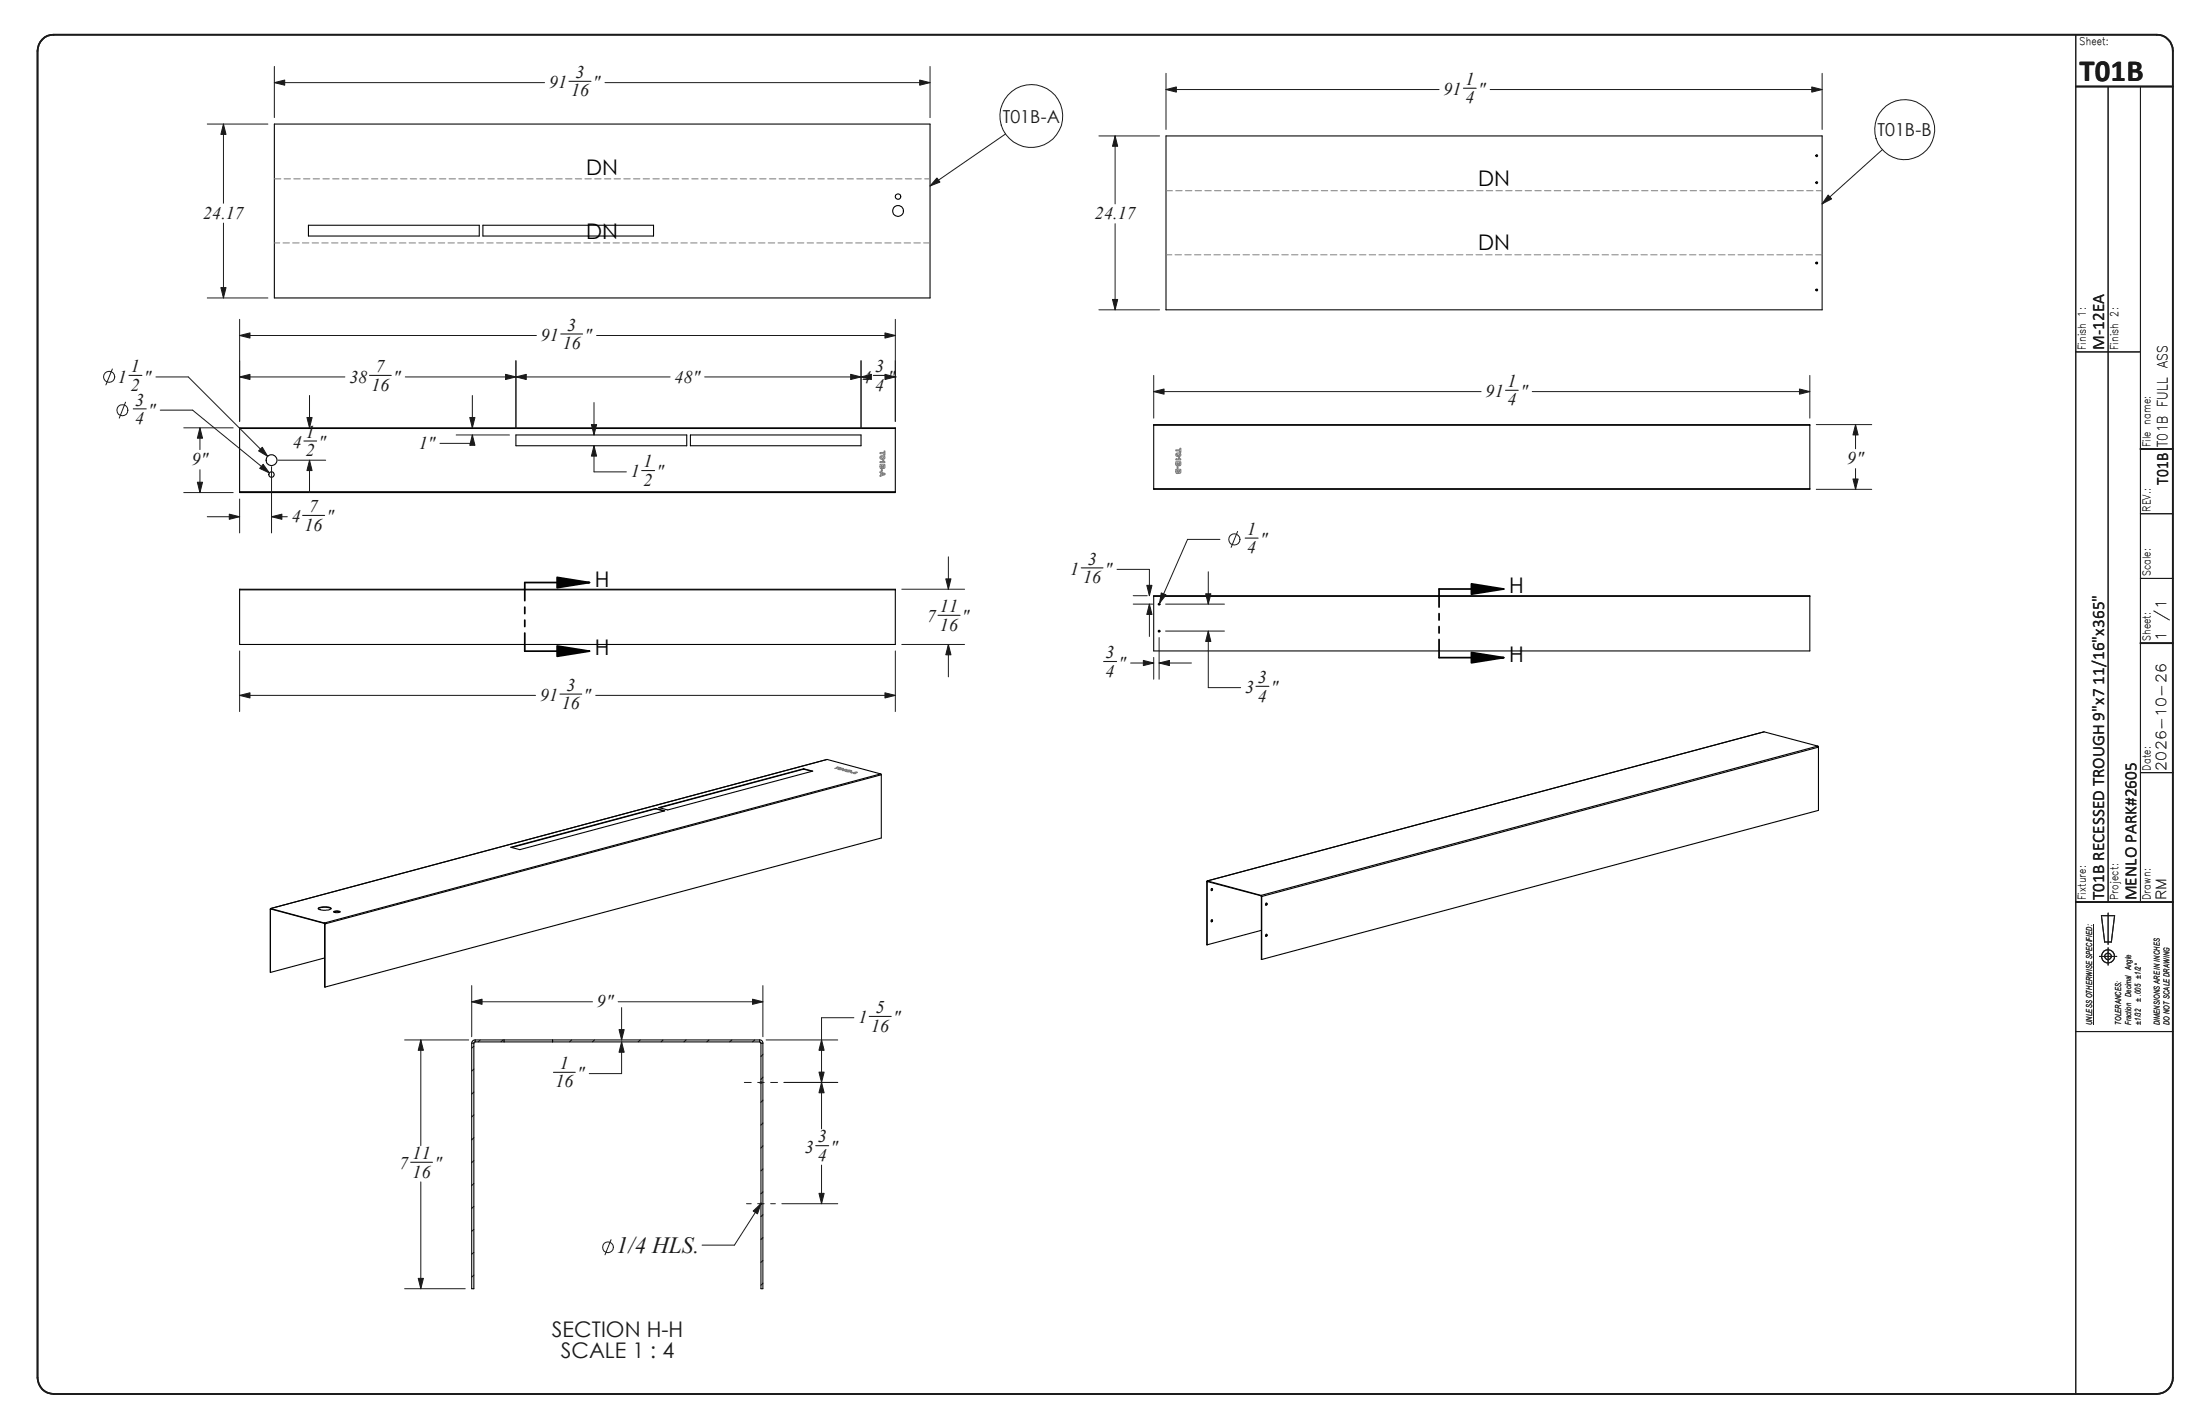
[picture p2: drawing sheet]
<svg xmlns="http://www.w3.org/2000/svg" width="432mm" height="279mm" viewBox="0 0 432 279" stroke-linecap="round" stroke-linejoin="round" font-family="sans-serif">
<path d="M8.3 7.7a2.82 2.82 0 0 1 2.2-.9h412.8a3.2 3.2 0 0 1 3.2 3.2v260.3a3.2 3.2 0 0 1-3.2 3.2h-412.8a3.2 3.2 0 0 1-3.1-3.2v-260.3a3.2 3.2 0 0 1 .9-2.3zM407.4 17h19.1M420.1 88.1h6.4M420.1 126.2h6.4M407.4 177h19.1" fill="none" stroke="#191924" stroke-width=".34"/>
<g fill="none" stroke="#191924" stroke-width=".21">
<path d="M111.7 16h4.3M287.2 17.3h2.5M407.4 6.8v266.7M413.8 17v160M420.1 17v160M25.3 73.7h2.6M72.5 73.7h4.3M110.1 65.5h4.2M171.4 73.7h2.5M295.5 76.6h2.5M407.4 69h12.7M26.2 80.2h2.5"/>
<path d="M59.6 86.5h2.5M125.9 92.3h2.6M59.4 101.1h4.3M212.2 111.4h4.3M244.4 105.6h2.5M420.1 100.8h6.4M420.1 113.5h6.4M109.9 136.2h4.3M184.1 120.7h4.3M216.6 129.8h2.6M246.5 134.7h2.5M420.1 151.6h6.4"/>
<path d="M407.4 177h19.1M412.5 179.7h2.5l-.6 5.1h-1.3zM413.8 179.2v6.1M170.6 199.4h4.3M412.1 187.7h3.4M413.8 186v3.4M108.6 210.4h4.3M407.4 202.4h19.1M80.6 228h4.3M160.1 224.8h2.5"/>
<circle cx="413.7" cy="187.6" r="1.3"/>
<circle cx="413.8" cy="187.7" r=".64"/>
</g>
<g fill="none" stroke="#191924" stroke-width=".2">
<path d="M53.8 16.2h53.1M53.8 13v10.1M118.7 16.2h63.8M182.5 13v10.1M228.9 17.6h53.5M228.9 14.4v11M292.5 17.6h65.1M357.6 14.4v11M40.7 24.3h11.9M43.9 24.3v15.6M197.4 26.3l-14.9 10.2M215.7 26.7h11.9"/>
<path d="M218.9 26.7v13.3M369.4 29.4l-11.8 10.6M40.7 58.5h11.9M43.9 43.8v14.7M218.9 43.9v16.9M22.1 72.4l-1.3 3.1M24.6 78.9l-1.2 3.1M30.6 74h6.4l15.5 15.5M47 62.7v20M47 74h20.7M47 65.8h58.3M60.7 77.6v6.3"/>
<path d="M79.5 74h52M92.7 77.6v6.3M101.3 70.8v13.3M116.6 79v6.3M117.1 65.8h58.6M138.3 74h30.7M169 74h.1M169 70.8v13.3M175.7 74h.1M175.7 62.7v20M215.7 60.8h11.9M226.4 73.7v8.3"/>
<path d="M226.4 76.8h64.3M300.7 76.8h54.5M355.2 73.7v8.3M31.5 80.5h6.3l15.1 12.3M36.1 83.9h9.7M36.1 96.6h9.7M39.2 83.9v4.3M39.2 92.2v4.4M47 97.9v6.7M53.3 91.6v13M54.6 90.3h9.3M60.7 90.3v6.3"/>
<path d="M89.5 85.3h10.5M92.7 85.3v1.7h-6.3M116.6 87.5v5.1h6.3M356.5 83.3h10.9M356.5 96h10.9M364.2 83.3v4.8M364.2 91.9v4.1M40.7 101.4h6.3M53.3 101.4h3.1M177 115.6h12.3M186.1 109.3v6.3M219.2 111.7h6.4v5.2"/>
<path d="M222.4 116.9h2.8M222.4 118.5h3.8M225.6 118.5v6.4M228.8 118.5h11.5M237.2 112.2v6.3M239.4 105.8h-6.3l-5.5 12.6M242.9 104.3l-1.3 3.1M47 127.7v11.9M47 136.4h58.1M116.9 136.4h58.8M175.7 127.7v11.9M177 126.4h12.3"/>
<path d="M186.1 126.4v6.4M221.9 130.1h4.5M226.4 129v4.3M227.5 125.1v8.2M227.5 130.1h6.3M228.8 123.8h11.5M237.2 123.8v11.1h6.3M92.6 196.6h23.7M92.6 193.4v10M121.3 196.6h28.4M122 197.7v6.3M149.7 193.4v10"/>
<path d="M167.6 199.7h-6.4v21.8M410.9 181.4v19.7M79.4 204h12.6M82.6 204v20.8M93 205.3l-.4 .4M93 209.8l-.4 .3M93 214.2l-.4 .5M93 218.7l-.4 .5M94.2 204l-.3 .4M98.7 204l-.4 .4M112.2 204l-.4 .4M116.7 204l-.4 .4"/>
<path d="M122 204.4v6.3h-6.3M125.6 204l-.3 .4M130.1 204l-.3 .4M134.7 204l-.5 .4M139.1 204l-.4 .4M143.6 204l-.4 .4M146.1 212.4h1.3M148.1 204l-.4 .4M148.7 212.4h1.3M149.2 212.3l.3 .3M149.4 212.3v.3M149.5 212.3l-.3 .3"/>
<path d="M149.7 206.9l-.3 .4M149.7 211.4l-.3 .4M149.7 215.9l-.3 .4M150.4 204h14M151.3 212.4h1.3M153.9 212.4h10.5M82.6 231.9v21M93 223.2l-.4 .4M93 227.7l-.4 .4M93 232.2l-.4 .4M93 236.7l-.4 .4M146.5 236.2h.9"/>
<path d="M148.7 236.2h1.3M149.2 236.1l.3 .2M149.4 236.1v.2M149.4 236.2l-5.3 8.1h-6.3M149.5 236.1l-.3 .2M149.7 220.3l-.3 .5M149.7 224.8l-.3 .5M149.7 229.4l-.3 .3M149.7 233.8l-.3 .4M149.7 238.3l-.3 .4M151.3 236.2h.9M153.5 236.2h10.9"/>
<path d="M161.2 228.6v7.6M79.4 252.9h11.9M93 241.2l-.4 .4M93 245.7l-.4 .4M93 250.2l-.4 .4M119.9 243.2l-1.2 3M149.7 242.8l-.3 .4M149.7 247.3l-.3 .4M149.7 251.8l-.3 .4"/>
<circle cx="202.4" cy="22.8" r="6.2"/>
<circle cx="373.8" cy="25.4" r="5.9"/>
<circle cx="21.4" cy="73.9" r="1.09"/>
<circle cx="24" cy="80.5" r="1.1"/>
<circle cx="242.3" cy="105.9" r="1.11"/>
<circle cx="119.3" cy="244.7" r="1.07"/>
</g>
<g fill="none" stroke="#000" stroke-width=".21">
<path d="M53.8 24.3h128.7v34.2h-128.7zM228.9 26.7h128.7v34.1h-128.7zM60.5 44.2h33.6v2.1h-33.6zM94.8 44.2h33.5v2.1h-33.5zM47 84.1v-.2h128.7v.2M47 96.5v.1h128.7v-.1M47 84.1h128.7M47 96.5h128.7M47 84.1v12.4M101.3 85.3h33.5v2.2h-33.5zM135.5 85.3h33.5v2.2h-33.5zM175.7 84.1v12.4"/>
<path d="M226.4 95.9v.1h128.8v-.1M226.4 83.4v-.1h128.8v.1M226.4 83.4v12.5M226.4 95.9h128.8M226.4 83.4h128.8M355.2 83.4v12.5M47 115.7v-.1h128.7v.1M47 115.7v10.7h128.7v-10.7M47 115.7h128.7M226.4 117v-.1h128.8v.1M226.4 117v10.7h128.8v-10.7M226.4 117h128.8"/>
<path d="M128.7 158.6v.1M128.7 158.7l-28.2 7.6M128.7 158.7l1.6 .4M129.3 158.5l28.4-7.7 1.8 .5-28.4 7.6zM157.7 150.8v.1M157.7 150.9l-28.2 7.6M157.7 150.9l1.6 .4M172.8 151.8l.2 .2M172.8 151.8l-10.5-2.8-109.2 29.3M172.8 151.8l-109.1 29.3M173 152l-109.2 29.3M173 152v12.4l-109.2 29.3"/>
<path d="M356.8 146.4l-10.6-2.8-109.3 29.2M356.8 146.4l-109.3 29.3M356.8 146.4l.1 .2M356.9 146.6l-109.3 29.3M356.9 146.6v12.4l-109.3 29.3M53.1 178.4v12.4l10.6-2.8M53.1 178.4h.1M53.1 178.3l-.1 12.5M53.1 178.3l10.6 2.8M53.1 178.4l10.6 2.8M53.1 178.3v.1M53.2 178.4h-.1"/>
<path d="M62.5 178.3a2.77 2.77 0 0 1 2.5 0M62.6 178.1a2.77 2.77 0 0 1 2.4 .2 2.55 2.55 0 0 1-2.6 0zM65.5 178.9l.5-.1 .7 .1M65.5 178.8l.9-.1 .4 .2a1.06 1.06 0 0 1-1.3 0zM100.2 166.2l28.5-7.6 1.8 .5-28.5 7.6zM236.9 173h.1M236.9 173v12.4M237 172.8l10.5 2.9M237 172.8v.2l10.5 2.8M237 172.8l-.1 .2M237.1 173h-.2M237.9 174.3v.2l-.2 .2"/>
<path d="M247.5 175.7v.1M247.5 175.8l.1 .1M247.5 175.7l.2 .2M247.6 175.9h.1M247.6 175.9v12.4M248.5 177.2l.1 .2-.1 .2M63.7 181.2v.1M63.7 181.1l.1 .2M63.7 181.1v.1M63.7 181.3l.1 12.4M63.7 181.3h.1M63.8 181.3v12.4"/>
<path d="M237.9 180.5v.2l-.2 .1M247.6 182.5l-10.7 2.9M248.5 183.3l.1 .2-.1 .2M92.9 204.1l56.2-.1a.59 .59 0 0 1 .6 .7v48.2h-.3v-48.3l-.3-.2-56 .1-.1 48.4h-.4v-48.2zM98.9 204v.4M108.5 204v.4"/>
<circle cx="176.3" cy="38.6" r=".51"/>
<circle cx="356.6" cy="30.5" r=".17"/>
<circle cx="356.6" cy="35.8" r=".17"/>
<circle cx="176.3" cy="41.4" r="1.06"/>
<circle cx="356.6" cy="56.9" r=".18"/>
<circle cx="356.6" cy="51.6" r=".18"/>
<circle cx="53.3" cy="93.1" r=".54"/>
<circle cx="53.3" cy="90.3" r="1.06"/>
<circle cx="227.5" cy="118.6" r=".17"/>
<circle cx="227.5" cy="123.8" r=".17"/>
<circle cx="237.9" cy="174.6" r=".19"/>
<circle cx="248.5" cy="177.4" r=".18"/>
<circle cx="237.9" cy="180.7" r=".18"/>
<circle cx="248.5" cy="183.6" r=".19"/>
</g>
<g fill="none" stroke="#808080" stroke-width=".2">
<path d="M53.8 35.1h1.3M55.8 35.1h1.2M57.7 35.1h1.2M59.6 35.1h1.2M61.5 35.1h1.2M63.4 35.1h1.2M65.3 35.1h1.2M67.2 35.1h1.3M69.1 35.1h1.3M71 35.1h1.3M72.9 35.1h1.3M74.8 35.1h1.3"/>
<path d="M76.7 35.1h1.3M78.6 35.1h1.3M80.5 35.1h1.3M82.4 35.1h1.3M84.3 35.1h1.3M86.2 35.1h1.3M88.1 35.1h1.3M90 35.1h1.3M91.9 35.1h1.3M93.9 35.1h1.2M95.8 35.1h1.2M97.7 35.1h1.2"/>
<path d="M99.6 35.1h1.2M101.5 35.1h1.2M103.4 35.1h1.2M105.3 35.1h1.3M107.2 35.1h1.3M109.1 35.1h1.3M111 35.1h1.3M112.9 35.1h1.3M114.8 35.1h1.3M116.7 35.1h1.3M118.6 35.1h1.3M120.5 35.1h1.3"/>
<path d="M122.4 35.1h1.3M124.3 35.1h1.3M126.2 35.1h1.3M128.1 35.1h1.3M130 35.1h1.3M132 35.1h1.2M133.9 35.1h1.2M135.8 35.1h1.2M137.7 35.1h1.2M139.6 35.1h1.2M141.5 35.1h1.2M143.4 35.1h1.3"/>
<path d="M145.3 35.1h1.3M147.2 35.1h1.3M149.1 35.1h1.3M151 35.1h1.3M152.9 35.1h1.3M154.8 35.1h1.3M156.7 35.1h1.3M158.6 35.1h1.3M160.5 35.1h1.3M162.4 35.1h1.3M164.3 35.1h1.3M166.2 35.1h1.3"/>
<path d="M168.1 35.1h1.3M170.1 35.1h1.2M172 35.1h1.2M173.9 35.1h1.2M175.8 35.1h1.2M177.7 35.1h1.2M179.6 35.1h1.2M181.5 35.1h1M228.9 37.4h1.2M230.8 37.4h1.2M232.7 37.4h1.2M234.6 37.4h1.2"/>
<path d="M236.5 37.4h1.2M238.4 37.4h1.2M240.3 37.4h1.3M242.2 37.4h1.3M244.1 37.4h1.3M246 37.4h1.3M247.9 37.4h1.3M249.8 37.4h1.3M251.7 37.4h1.3M253.6 37.4h1.3M255.5 37.4h1.3M257.4 37.4h1.3"/>
<path d="M259.3 37.4h1.3M261.2 37.4h1.3M263.1 37.4h1.3M265 37.4h1.3M267 37.4h1.2M268.9 37.4h1.2M270.8 37.4h1.2M272.7 37.4h1.2M274.6 37.4h1.2M276.5 37.4h1.2M278.4 37.4h1.3M280.3 37.4h1.3"/>
<path d="M282.2 37.4h1.3M284.1 37.4h1.3M286 37.4h1.3M287.9 37.4h1.3M289.8 37.4h1.3M291.7 37.4h1.3M293.6 37.4h1.3M295.5 37.4h1.3M297.4 37.4h1.3M299.3 37.4h1.3M301.2 37.4h1.3M303.1 37.4h1.3"/>
<path d="M305.1 37.4h1.2M307 37.4h1.2M308.9 37.4h1.2M310.8 37.4h1.2M312.7 37.4h1.2M314.6 37.4h1.2M316.5 37.4h1.3M318.4 37.4h1.3M320.3 37.4h1.3M322.2 37.4h1.3M324.1 37.4h1.3M326 37.4h1.3"/>
<path d="M327.9 37.4h1.3M329.8 37.4h1.3M331.7 37.4h1.3M333.6 37.4h1.3M335.5 37.4h1.3M337.4 37.4h1.3M339.3 37.4h1.3M341.2 37.4h1.3M343.2 37.4h1.2M345.1 37.4h1.2M347 37.4h1.2M348.9 37.4h1.2"/>
<path d="M350.8 37.4h1.2M352.7 37.4h1.2M354.6 37.4h1.3M356.5 37.4h1.1M53.8 47.7h1.1M55.5 47.7h1.3M57.4 47.7h1.3M59.4 47.7h1.2M61.3 47.7h1.2M63.2 47.7h1.2M65.1 47.7h1.2M67 47.7h1.2"/>
<path d="M68.9 47.7h1.2M70.8 47.7h1.3M72.7 47.7h1.3M74.6 47.7h1.3M76.5 47.7h1.3M78.4 47.7h1.3M80.3 47.7h1.3M82.2 47.7h1.3M84.1 47.7h1.3M86 47.7h1.3M87.9 47.7h1.3M89.8 47.7h1.3"/>
<path d="M91.7 47.7h1.3M93.6 47.7h1.3M95.5 47.7h1.3M97.5 47.7h1.2M99.4 47.7h1.2M101.3 47.7h1.2M103.2 47.7h1.2M105.1 47.7h1.2M107 47.7h1.2M108.9 47.7h1.3M110.8 47.7h1.3M112.7 47.7h1.3"/>
<path d="M114.6 47.7h1.3M116.5 47.7h1.3M118.4 47.7h1.3M120.3 47.7h1.3M122.2 47.7h1.3M124.1 47.7h1.3M126 47.7h1.3M127.9 47.7h1.3M129.8 47.7h1.3M131.7 47.7h1.3M133.6 47.7h1.3M135.6 47.7h1.2"/>
<path d="M137.5 47.7h1.2M139.4 47.7h1.2M141.3 47.7h1.2M143.2 47.7h1.2M145.1 47.7h1.2M147 47.7h1.3M148.9 47.7h1.3M150.8 47.7h1.3M152.7 47.7h1.3M154.6 47.7h1.3M156.5 47.7h1.3M158.4 47.7h1.3"/>
<path d="M160.3 47.7h1.3M162.2 47.7h1.3M164.1 47.7h1.3M166 47.7h1.3M167.9 47.7h1.3M169.8 47.7h1.3M171.7 47.7h1.3M173.7 47.7h1.2M175.6 47.7h1.2M177.5 47.7h1.2M179.4 47.7h1.2M181.3 47.7h1.2"/>
<path d="M228.9 50h1.1M230.6 50h1.3M232.5 50h1.3M234.4 50h1.3M236.3 50h1.3M238.3 50h1.2M240.2 50h1.2M242.1 50h1.2M244 50h1.2M245.9 50h1.2M247.8 50h1.2M249.7 50h1.3"/>
<path d="M251.6 50h1.3M253.5 50h1.3M255.4 50h1.3M257.3 50h1.3M259.2 50h1.3M261.1 50h1.3M263 50h1.3M264.9 50h1.3M266.8 50h1.3M268.7 50h1.3M270.6 50h1.3M272.5 50h1.3"/>
<path d="M274.4 50h1.3M276.4 50h1.2M278.3 50h1.2M280.2 50h1.2M282.1 50h1.2M284 50h1.2M285.9 50h1.2M287.8 50h1.3M289.7 50h1.3M291.6 50h1.3M293.5 50h1.3M295.4 50h1.3"/>
<path d="M297.3 50h1.3M299.2 50h1.3M301.1 50h1.3M303 50h1.3M304.9 50h1.3M306.8 50h1.3M308.7 50h1.3M310.6 50h1.3M312.5 50h1.3M314.5 50h1.2M316.4 50h1.2M318.3 50h1.2"/>
<path d="M320.2 50h1.2M322.1 50h1.2M324 50h1.2M325.9 50h1.3M327.8 50h1.3M329.7 50h1.3M331.6 50h1.3M333.5 50h1.3M335.4 50h1.3M337.3 50h1.3M339.2 50h1.3M341.1 50h1.3"/>
<path d="M343 50h1.3M344.9 50h1.3M346.8 50h1.3M348.7 50h1.3M350.6 50h1.3M352.6 50h1.2M354.5 50h1.2M356.4 50h1.2M172.7 90.6h.7l-.1-.2 .1-.1 .3 .5h-1zM172.7 91.1h.9l.1 .5a.26 .26 0 0 1-.1 .3 .26 .26 0 0 1-.4-.1v.1a.28 .28 0 0 1-.4 0 .28 .28 0 0 1-.1-.3zM172.7 88.8h.8v-.3h.2v.8h-.2v-.3h-.7zM172.7 92.6l.8 .2a.17 .17 0 0 1 .2 .2 .17 .17 0 0 1-.2 .2l-.7 .3-.1-.2 .2-.1v-.4h-.2z"/>
<path d="M172.8 89.5l.5-.1a.4 .4 0 0 1 .4 .5 .4 .4 0 0 1-.6 .2h-.1a.39 .39 0 0 1-.2-.6zM172.8 89.7l.3-.1a.23 .23 0 0 1 .3 0 .23 .23 0 0 1 0 .3h-.4zM172.9 91.4h.2v.3h-.2zM173 92.1l.2 .1-.1 .3-.1-.1zM173.1 92.9l.4 .1-.4 .1zM173.3 91.4h.2v.3h-.2zM230.8 90.1l.7-.1-.1-.1v-.2l.4 .5-1 .1zM230.8 92.1h.9l.1 .4a.26 .26 0 0 1-.2 .3 .26 .26 0 0 1-.3-.1 .3 .3 0 0 1-.4 .2 .3 .3 0 0 1-.1-.4zM230.8 90.6h.9l.1 .4a.26 .26 0 0 1-.2 .4 .26 .26 0 0 1-.3-.2v.1a.31 .31 0 0 1-.4 .1 .31 .31 0 0 1-.1-.4zM230.8 88.3h.8v-.3l.1-.1 .1 .8-.2 .1v-.3h-.8zM230.9 88.9h.7a.42 .42 0 0 1 0 .6 .42 .42 0 0 1-.6 0 .34 .34 0 0 1-.2-.2 .34 .34 0 0 1 .1-.4zM230.9 89.2l.3-.1a.21 .21 0 0 1 .3 0 .21 .21 0 0 1 0 .3h-.4z"/>
<path d="M231 92.3h.2l-.1 .4-.1-.1zM231 90.8h.2l-.1 .4-.1-.1zM231.1 91.5h.1v.4h-.1zM231.4 92.3h.2v.3h-.2zM231.4 90.8h.2v.3h-.2zM163.8 150.7l.7-.1-.2-.1 .8 .2zM164.5 150.9l.8-.2a.16 .16 0 0 1 .2 0 .16 .16 0 0 1 0 .2 .16 .16 0 0 1-.2 .1h-.5zM164.8 150.9l.6-.1-.4 .2zM165.3 151.2l.6-.2h-.3h.7zM165.8 151.3l.7-.2 .7 .2-.6 .2zM166.1 151.3h.5zM166.5 151.2l.4 .1z"/>
<path d="M166.8 151.4l.5 .1zM167 151.6l1.3-.1-.4 .3zM167.6 151.6h.4l-.2 .1z"/>
</g>
<path d="M92.6 204.7h.4M93.3 204v.4M149.1 204v.4M149.4 204.7h.3" fill="none" stroke="#000" stroke-width=".2"/>
<g fill="#191924" stroke="#191924" stroke-width=".2">
<path d="M161.2 212.4l.6 2h-1.1z"/>
<path d="M160.7 234.1h1.1l-.6 2.1z"/>
<path d="M160.7 210.4h1.1l-.6 2z"/>
<path d="M161.2 204l.6 2.1h-1.1z"/>
<path d="M186.1 126.4l.5 2.1h-1z"/>
<path d="M185.6 113.6h1l-.5 2z"/>
<path d="M173.7 135.9l2 .5-2 .5z"/>
<path d="M47 136.4l2.1-.5v1z"/>
<path d="M43.3 56.4h1.1l-.5 2.1z"/>
<path d="M180.5 15.7l2 .5-2 .5z"/>
<path d="M53.8 16.2l2.1-.5v1z"/>
<path d="M43.9 24.3l.5 2.1h-1.1z"/>
<path d="M183.9 34.9l.6 .8-2 .8z"/>
<path d="M60.2 81.9h1.1l-.6 2z"/>
<path d="M60.7 90.3l.6 2h-1.1z"/>
<path d="M45 100.9l2 .5-2 .5z"/>
<path d="M53.3 101.4l2-.5v1z"/>
<path d="M101.3 74l2-.6v1.1z"/>
<path d="M167 73.4l2 .6-2 .5z"/>
<path d="M169 74l2-.6v1.1z"/>
<path d="M51.6 91.1l1.3 1.7-1.9-.9z"/>
<path d="M116.6 87.5l.5 2h-1z"/>
<path d="M116.1 83.3h1l-.5 2z"/>
<path d="M92.7 85.3l.5 2.1h-1z"/>
<path d="M92.2 81.9h1l-.5 2z"/>
<path d="M99.2 73.4l2.1 .6-2.1 .5z"/>
<path d="M173.7 73.4l2 .6-2 .5z"/>
<path d="M50.8 88.5l.7-.7 1 1.7z"/>
<path d="M47 74l2.1-.6v1.1z"/>
<path d="M47 65.8l2.1-.5v1z"/>
<path d="M173.7 65.3l2 .5-2 .5z"/>
<path d="M39.2 83.9l.6 2.1h-1.1z"/>
<path d="M38.7 94.6h1.1l-.6 2z"/>
<path d="M218.9 26.7l.5 2h-1z"/>
<path d="M355.6 17.1l2 .5-2 .5z"/>
<path d="M228.9 17.6l2-.5v1z"/>
<path d="M218.4 58.8h1l-.5 2z"/>
<path d="M358.8 38.3l.7 .7-1.9 1z"/>
<path d="M82.6 204l.5 2.1h-1z"/>
<path d="M82.1 250.8h1l-.5 2.1z"/>
<path d="M122 204.4l.5 2.1h-1z"/>
<path d="M92.6 196.6l2-.6v1.1z"/>
<path d="M147.7 196l2 .6-2 .5z"/>
<path d="M121.5 202h1l-.5 2z"/>
<path d="M147.8 237.6l1.6-1.4-.7 2z"/>
<path d="M364.2 83.3l.5 2h-1z"/>
<path d="M363.7 94h1l-.5 2z"/>
<path d="M226.4 76.8l2.1-.5v1z"/>
<path d="M353.2 76.3l2 .5-2 .5z"/>
<path d="M237.2 123.8l.5 2.1h-1.1z"/>
<path d="M225.1 114.9h1l-.5 2z"/>
<path d="M236.6 116.5h1.1l-.5 2z"/>
<path d="M225.6 118.5l.5 2.1h-1z"/>
<path d="M227.9 116.3l1 .4-1.3 1.7z"/>
<path d="M227.5 130.1l2-.5v1z"/>
<path d="M224.4 129.6l2 .5-2 .5z"/>
</g>
<path d="M103 119.1v1.3M115.7 114.3h-12.7v3.6M295.1 115.6h-12.7v3.5M103 124.2v3.6h12.7M103 121.7v1.2M282.4 125.5v3.5h12.7M282.4 120.4v1.3M282.4 122.9v1.3" fill="none" stroke="#000" stroke-width=".34"/>
<path d="M109.3 113.3l6.4 1-6.4 1zM288.8 114.6l6.3 1-6.3 1zM109.3 126.7l6.4 1.1-6.4 1zM288.8 128l6.3 1-6.3 1z" fill="#000" stroke="#000" stroke-width=".34"/>
<text font-size="6" fill="#191924" x="408.2" y="16">T01B</text>
<text font-size="4.6" fill="#191924" x="121" y="245.8">1/4 HLS.</text>
<g font-size="4.2">
<text x="115.1" y="34.2">DN</text>
<text x="290.1" y="36.6">DN</text>
<text x="115.1" y="46.8">DN</text>
<text x="290.1" y="49.1">DN</text>
<text x="116.8" y="115.1">H</text>
<text x="296.2" y="116.4">H</text>
<text x="116.8" y="128.6">H</text>
<text x="296.2" y="129.8">H</text>
</g>
<g font-size="4.2" fill="#191924">
<text x="108.3" y="262.3">SECTION H-H</text>
<text x="110.1" y="266.4">SCALE 1 : 4</text>
</g>
<g font-size="3.5" fill="#191924">
<text x="107.8" y="17.3">91</text>
<text x="112.9" y="15.3">3</text>
<text x="116.4" y="17.3">&quot;</text>
<text x="287.6" y="16.7">1</text>
<text x="112.1" y="18.9">16</text>
<text x="283.3" y="18.7">91</text>
<text x="287.6" y="20.3">4</text>
<text x="290.2" y="18.7">&quot;</text>
<text x="196.8" y="24">T01B-A</text>
<text x="368.5" y="26.7">T01B-B</text>
<text x="39.9" y="42.9">24.17</text>
<text x="214.9" y="43.1">24.17</text>
<text x="111.3" y="64.9">3</text>
<text x="106.2" y="66.9">91</text>
<text x="110.4" y="68.5">16</text>
<text x="114.7" y="66.9">&quot;</text>
<text x="23.2" y="75.1">1</text>
<text x="25.7" y="76.7">2</text>
<text x="25.7" y="73.1">1</text>
<text x="28.2" y="75.1">&quot;</text>
<text x="68.6" y="75.1">38</text>
<text x="72.9" y="76.7">16</text>
<text x="73.7" y="73.1">7</text>
<text x="77.2" y="75.1">&quot;</text>
<text x="132.4" y="75.1">48&quot;</text>
<text x="169.2" y="75.1">4</text>
<text x="171.8" y="76.7">4</text>
<text x="171.8" y="73.1">3</text>
<text x="174.3" y="75.1">&quot;</text>
<text x="291.6" y="77.9">91</text>
<text x="295.9" y="75.9">1</text>
<text x="298.4" y="77.9">&quot;</text>
<text x="26.5" y="83.2">4</text>
<text x="26.5" y="79.6">3</text>
<text x="29.1" y="81.6">&quot;</text>
<text x="295.9" y="79.5">4</text>
<text x="57.5" y="87.9">4</text>
<text x="60" y="89.5">2</text>
<text x="60" y="85.9">1</text>
<text x="62.5" y="87.9">&quot;</text>
<text x="82.2" y="88.1">1&quot;</text>
<text x="37.6" y="91.3">9&quot;</text>
<text x="123.8" y="93.7">1</text>
<text x="126.3" y="95.3">2</text>
<text x="126.3" y="91.7">1</text>
<text x="128.9" y="93.7">&quot;</text>
<text x="362.6" y="91.1">9&quot;</text>
<text x="60.7" y="100.5">7</text>
<text x="57.3" y="102.5">4</text>
<text x="59.8" y="104.1">16</text>
<text x="64.1" y="102.5">&quot;</text>
<text x="244.8" y="104.9">1</text>
<text x="247.3" y="106.9">&quot;</text>
<text x="210" y="112.8">1</text>
<text x="213.5" y="110.8">3</text>
<text x="216.9" y="112.8">&quot;</text>
<text x="244.8" y="108.6">4</text>
<text x="212.6" y="114.4">16</text>
<text x="182" y="122.1">7</text>
<text x="184.5" y="120.1">11</text>
<text x="184.5" y="123.7">16</text>
<text x="188.8" y="122.1">&quot;</text>
<text x="217" y="129.2">3</text>
<text x="219.5" y="131.2">&quot;</text>
<text x="106" y="137.6">91</text>
<text x="111.2" y="135.6">3</text>
<text x="114.6" y="137.6">&quot;</text>
<text x="217" y="132.8">4</text>
<text x="244.4" y="136">3</text>
<text x="246.9" y="137.7">4</text>
<text x="246.9" y="134">3</text>
<text x="249.4" y="136">&quot;</text>
<text x="110.3" y="139.2">16</text>
<text x="117.2" y="197.7">9&quot;</text>
<text x="168.5" y="200.8">1</text>
<text x="171" y="202.4">16</text>
<text x="171.9" y="198.8">5</text>
<text x="175.3" y="200.8">&quot;</text>
<text x="109.9" y="209.8">1</text>
<text x="109" y="213.4">16</text>
<text x="113.3" y="211.8">&quot;</text>
<text x="81" y="227.5">11</text>
<text x="158" y="226.1">3</text>
<text x="160.5" y="224.2">3</text>
<text x="160.5" y="227.8">4</text>
<text x="163" y="226.1">&quot;</text>
<text x="78.4" y="229.4">7</text>
<text x="81" y="231.1">16</text>
<text x="85.3" y="229.4">&quot;</text>
</g>
<g font-size="3.4" fill="#191924">
<text x="413" y="68.7" transform="rotate(-90 413 68.7)">M-12EA</text>
<text x="425.6" y="95.1" transform="rotate(-90 425.6 95.1)">T01B</text>
<text x="413" y="176.6" transform="rotate(-90 413 176.6)">T01B RECESSED TROUGH 9&quot;x7 11/16&quot;x365&quot;</text>
<text x="419.3" y="176.6" transform="rotate(-90 419.3 176.6)">MENLO PARK#2605</text>
</g>
<g font-size="2.8" fill="#191924">
<text x="425.2" y="125.8" transform="rotate(-90 425.2 125.8)">1</text>
<text x="425.2" y="121.8" transform="rotate(-90 425.2 121.8)">/1</text>
</g>
<g font-size="2.7" fill="#191924">
<text x="425.4" y="87.7" transform="rotate(-90 425.4 87.7)">T01B FULL ASS</text>
<text x="425.2" y="151.2" transform="rotate(-90 425.2 151.2)">2026-10-26</text>
<text x="425.2" y="176.6" transform="rotate(-90 425.2 176.6)">RM</text>
</g>
<g font-size="2.1" fill="#191924">
<text x="408.2" y="8.8">Sheet:</text>
<text x="409.4" y="68.7" transform="rotate(-90 409.4 68.7)">Finish 1:</text>
<text x="415.8" y="68.7" transform="rotate(-90 415.8 68.7)">Finish 2:</text>
<text x="422.1" y="87.7" transform="rotate(-90 422.1 87.7)">File name:</text>
<text x="422.1" y="100.4" transform="rotate(-90 422.1 100.4)">REV.:</text>
<text x="422.1" y="113.1" transform="rotate(-90 422.1 113.1)">Scale:</text>
<text x="422.1" y="125.8" transform="rotate(-90 422.1 125.8)">Sheet:</text>
<text x="422.1" y="151.2" transform="rotate(-90 422.1 151.2)">Date:</text>
<text x="409.4" y="176.6" transform="rotate(-90 409.4 176.6)">Fixture:</text>
<text x="415.8" y="176.6" transform="rotate(-90 415.8 176.6)">Project:</text>
<text x="422.1" y="176.6" transform="rotate(-90 422.1 176.6)">Drawn:</text>
</g>
<g font-size="1.6" fill="#191924">
<text x="420.2" y="196.6" transform="rotate(-90 420.2 196.6)">± .005 ±1/2°</text>
<text x="410.6" y="201.1" transform="rotate(-90 410.6 201.1)">UNLESS OTHERWISE SPECIFIED:</text>
<text x="416.4" y="201.1" transform="rotate(-90 416.4 201.1)">TOLERANCES:</text>
<text x="418.3" y="201.1" transform="rotate(-90 418.3 201.1)">Fraction Decimal Angle</text>
<text x="420.2" y="201.1" transform="rotate(-90 420.2 201.1)">±1/32</text>
<text x="423.9" y="201.1" transform="rotate(-90 423.9 201.1)">DIMENSIONS ARE IN INCHES</text>
<text x="425.8" y="201.1" transform="rotate(-90 425.8 201.1)">DO NOT SCALE DRAWING</text>
</g>
</svg>
